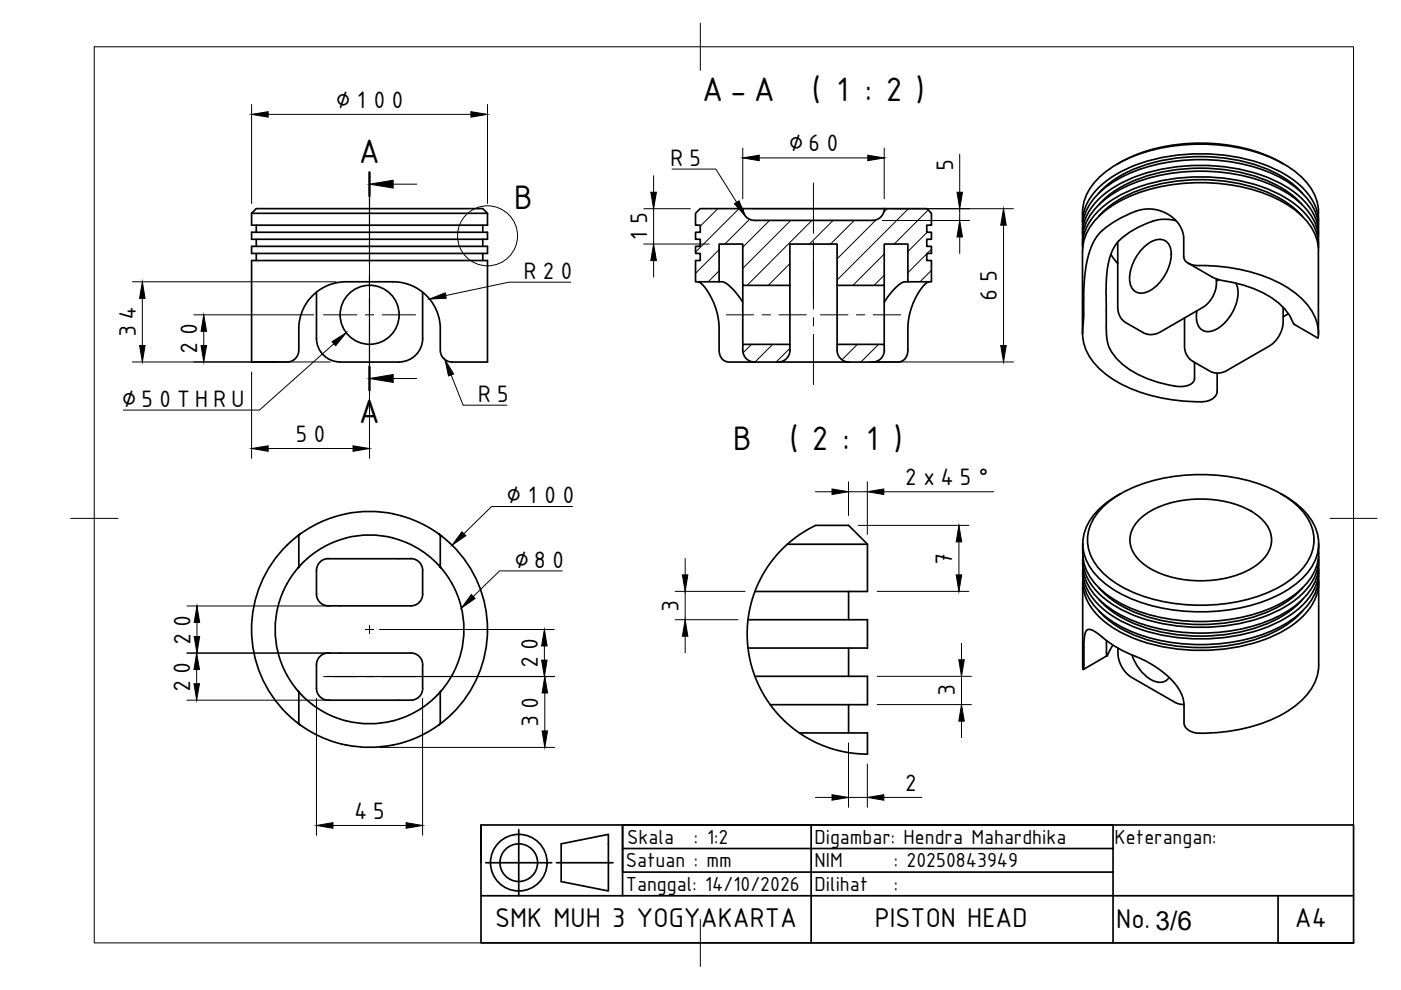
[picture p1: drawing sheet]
<svg xmlns="http://www.w3.org/2000/svg" width="297mm" height="210mm" viewBox="0 0 297 210" stroke-linecap="round" stroke-linejoin="round" font-family="sans-serif">
<!-- layer: Visible -->
<g fill="none" stroke="#000" stroke-width=".36">
<path d="M271.5 34.4l.7 .4M271.5 34.4a37.8 37.8 0 0 0-27.4-2.7 29 29 0 0 0-7.3 3.1M53.3 55.2h50.1v21.6h-7.6l-.8-.2-.7-.4-.7-.8-.2-.9-.1-5.2-.2-1.7-.5-1.8-1-1.7-1.7-1.9-1.7-1.2-2.2-.9-2.3-.4-11.1 .1-2.3 .4-1.8 .8-1.3 .9-1.4 1.3-.7 .9-1 1.8-.5 1.4-.2 1.6-.1 5.6-.5 1.4-.8 .6-1.1 .3h-7.6zM53.3 52.2h50.1v1.5h-50.1zM53.3 49.2h50.1v1.5h-50.1zM53.3 45.2h50.1M54.3 44.2h48.1l1 1v2.5h-50.1v-2.5zM54.3 47.7v1.5M54.3 50.7v1.5M54.3 53.7v1.5M102.4 47.7v1.5M102.4 50.7v1.5"/>
<path d="M102.4 53.7v1.5M148 59.7l.8 .5 1.2 1.5 1.3 2.4 .6 1.6 .5 3.1 .1 5.8 .4 1.3 .7 .6 .7 .2 5.7 .1M152.5 59.7l.8 .1 1.2 .7 1.6 1.6 1.4 2M157.5 44.2a2.51 2.51 0 0 0 2.5 2.5h25a2.51 2.51 0 0 0 2.5-2.5M157.5 44.2h-9l-1 1v2.5h1v1.5h-1v1.5h1v1.5h-1v1.5h1v1.5h-1v4.5h5v-8h5v8.8h10v-8.8h10v8.8h10v-8.8h5v8M157.5 44.2h30M187.5 44.2h9l1 1v2.5h-1v1.5h1v1.5h-1v1.5h1v1.5h-1v1.5h1v4.5h-5M192.5 59.7l-.9 .1-1.2 .7-1.6 1.6-1.3 2M197 59.7l-.8 .5-1.3 1.5-1.2 2.4-.6 1.6-.6 3.1v5.8l-.5 1.3-.6 .6-.8 .2-5.6 .1M229.5 52a10.9 10.9 0 0 1 4.6-9.6 31.9 31.9 0 0 1 18.2-6 36 36 0 0 1 21.4 5 11.5 11.5 0 0 1 5.8 10.6M229.5 49.5a10.9 10.9 0 0 1 4.6-9.5 31.9 31.9 0 0 1 18.2-6.1 36 36 0 0 1 21.4 5.1 11.5 11.5 0 0 1 5.8 10.5M229.5 47.1a11.2 11.2 0 0 1 4.6-10.4 31.9 31.9 0 0 1 18.2-6.1 36 36 0 0 1 21.4 5.1 11.7 11.7 0 0 1 5.8 11.4"/>
<path d="M229.6 52.6a10.4 10.4 0 0 1 3.9-8.5 30.9 30.9 0 0 1 17.7-6.5 36.8 36.8 0 0 1 22.1 4.8 12.4 12.4 0 0 1 6.2 9v1.2M229.6 50.1a10.4 10.4 0 0 1 3.9-8.4 30.9 30.9 0 0 1 17.7-6.5 36.8 36.8 0 0 1 22.1 4.7 12.4 12.4 0 0 1 6.2 9.1v1.1M229.6 47.7a10.4 10.4 0 0 1 3.9-8.5 30.9 30.9 0 0 1 17.7-6.5 36.8 36.8 0 0 1 22.1 4.8 12.4 12.4 0 0 1 6.2 9v1.2M232.9 45.9a23.6 23.6 0 0 1 12.8-6.8 38.3 38.3 0 0 1 25.1 2.6 18.3 18.3 0 0 1 5.3 4.2M232.9 43.5a23.6 23.6 0 0 1 12.8-6.9 38.3 38.3 0 0 1 25.1 2.7 18.3 18.3 0 0 1 5.3 4.2M232.9 41a23.6 23.6 0 0 1 12.8-6.8 38.3 38.3 0 0 1 25.1 2.7 18.3 18.3 0 0 1 5.3 4.1M233.7 48.9l-1 1-.9 1.4-.8 2-.6 2.4-.6 4.4v7l-.2 2.7a9.1 9.1 0 0 0 2.5 7.3 25.2 25.2 0 0 0 14.3 7.3l4.1 .6 4.3 .2M235.5 53.9l1.5 2M237 51.3v14l.1 .9 .3 .9 .8 1 4.5 2.6 1.4 .2 1.6-.3 9.8-5.7 1.2-1.3 .7-1.3 .4-1.4 .1-1.8M240.7 44.8l1.9-.4h2.1l2.4 .7 1.8 1.2 1.2 1.5 .7 1.6 .2 .9v4.2l.1 .5 .7 .8 1.5 .5a40.9 40.9 0 0 1 17.9 3.7 15.2 15.2 0 0 1 7.9 8l.4 1.9v1M240.7 44.8a23.7 23.7 0 0 0-7 4.1M242.5 52.4a4.3 4.3 0 0 1 4.3-1.5 3.3 3.3 0 0 1 1.5 3.9 9.5 9.5 0 0 1-5.2 7.1 2.46 2.46 0 0 1-3.5-2 9.3 9.3 0 0 1 2.9-7.5z"/>
<path d="M249.4 46.8l-1.6-.3h-1.8a17.7 17.7 0 0 0-9 4.8l-1 1.5-.7 1.8-.7 3.8-.1 11.5 .2 2.1 .4 1.4a8.6 8.6 0 0 0 2.8 3.8 22.6 22.6 0 0 0 11.1 4.6M251.9 55.8l5.2 3 1.5 .5 1.5 .3M258.5 59.3l-.6 .3M260.1 59.6a20.9 20.9 0 0 1 12.6 6.3l1.1 1.7M67.1 61.9v9.8M67.1 71.7a5 5 0 0 0 5 5l12.5 .1a5 5 0 0 0 5-5.1M89.6 61.9v9.8M157.5 60.5v12.5M160 76.8h20M165 76.8a2.48 2.48 0 0 0 2.5-2.5v-1.3h-10a3 3 0 0 0 1.4 3.5l1.1 .3M167.5 60.5v12.5M177.5 60.5v12.5"/>
<path d="M180 76.8h5M185 76.8a2.51 2.51 0 0 0 2.5-2.5v-1.3h-10a3 3 0 0 0 1.4 3.5l1.1 .3M187.5 60.5v12.5M229.5 70.8v-17.6a11.7 11.7 0 0 1 5.9-9.3 35.3 35.3 0 0 1 21.4-5.1 31.9 31.9 0 0 1 18.2 6 11.2 11.2 0 0 1 4.5 8.4v17.6M253.3 76.8v3.6l-.4 .7-.7 .5-1.1 .3-2.1-.1M258.1 79.1v4l-.2 .6-.6 .7-.8 .5-1.7 .3M262 60a6.8 6.8 0 0 1-.9 6.6 6.6 6.6 0 0 1-5.2 3.7 2.57 2.57 0 0 1-2.2-2.7l.1-1.7M272.1 65.2v3.2l-.3 1.3-.5 1.4-1.1 1.4-1.1 .9-9 5.2-1.6 .5h-1l-1-.4-3.8-2.2-.9-.9-.4-.9-.3-1v-6.3M273.2 66.5l-1.1 .7M273.7 67.6l.7 1.2 5 2.9 .1-.8M63.4 113.4l-2 1.7a25 25 0 0 0 1.3 37.8l.7 .6M73.3 109l-2 .5-2.8 1-2.4 1.2-2.7 1.7v6.8l-2.2 2.9a20 20 0 0 0 .2 21.1l2 2.5v6.8l1.9 1.3 2.4 1.3 2.3 .9 2.2 .7a24.5 24.5 0 0 0 11.1 .2"/>
<path d="M73.3 108.9a25 25 0 0 1 10 0M83.4 109l2 .5 2.8 1 2.4 1.2 2.7 1.7M166.9 115.4h17M229.6 118.6a10.9 10.9 0 0 0 4.5 9.5 31.9 31.9 0 0 0 18.2 6.1 36 36 0 0 0 21.4-5.1 11.6 11.6 0 0 0 5.9-10.5M229.6 115.3a11.2 11.2 0 0 0 4.5 10.4 31.9 31.9 0 0 0 18.2 6 36 36 0 0 0 21.4-5.1 11.8 11.8 0 0 0 5.9-11.3M229.6 117.9a10.4 10.4 0 0 0 3.9 8.5 30.9 30.9 0 0 0 17.8 6.5 36.8 36.8 0 0 0 22-4.8 12.4 12.4 0 0 0 6.3-9v-1.2M233.5 107.8a25.6 25.6 0 0 1 14.4-6.6 37.6 37.6 0 0 1 23.7 3.5 13.5 13.5 0 0 1 6.8 7.9 9.7 9.7 0 0 1-3.9 9.6 30.8 30.8 0 0 1-18.9 6.1 34.1 34.1 0 0 1-19.6-5 11.6 11.6 0 0 1-5.4-8.2 9.5 9.5 0 0 1 2.9-7.3zM236.9 105.1a14.1 14.1 0 0 0-7.1 8.2 10.1 10.1 0 0 0 4.1 10.1 32 32 0 0 0 19.7 6.3 35.5 35.5 0 0 0 20.3-5.2 12.1 12.1 0 0 0 5.7-8.6 10.3 10.3 0 0 0-4.3-8.7l-3-2.1M237.6 104.7l-.7 .4M241.8 109.9a20.2 20.2 0 0 1 15.1-4 18.1 18.1 0 0 1 10.5 4 5.8 5.8 0 0 1 0 9.1 20.2 20.2 0 0 1-15.1 4 18.1 18.1 0 0 1-10.5-4 5.8 5.8 0 0 1 0-9.1zM271.5 104.7l.8 .4M63.4 120.2l1.8-1.8 1.6-1.3 2.5-1.5 2.8-1.1a19.3 19.3 0 0 1 12.6 0l2.7 1.1 2.5 1.5 1.6 1.3 1.8 1.8v-6.8l2 1.7a25 25 0 0 1-1.3 37.8l-.7 .6"/>
<path d="M89.6 121v5M89.6 120.9a2.76 2.76 0 0 0-3.4-2.4h-15.7a2.75 2.75 0 0 0-3.4 2.4v5.1a2.79 2.79 0 0 0 3.4 2.5h15.7a3.3 3.3 0 0 0 3.2-1.5l.2-1.1M93.3 120.2l1.4 1.7 1.1 1.9M95.9 123.8a20 20 0 0 1 0 19.3M158.6 131.4h25.3v6h-25.3M160.1 125.4h23.8v-10l-4-4h-7l-2.2 1.2-2 1.4-2 1.6-1.9 1.9-2.7 3.6-1.2 2.3-1 2.4-1 3.8-.4 2.7-.1 2.7 .2 2.7 .6 3.1 .9 2.8 1.3 2.8 1.8 2.8 1.6 2.1 2.6 2.5 2.3 1.7 2.9 1.7 3.2 1.4 2.3 .6 2.8 .5 3 .2v-4.5h-14.4M179.9 125.4v6M179.9 137.4v6M229.6 121a10.9 10.9 0 0 0 4.5 9.6 31.9 31.9 0 0 0 18.2 6 36 36 0 0 0 21.4-5.1 11.6 11.6 0 0 0 5.9-10.5M229.6 123.5v17.5M229.6 122.8a10.4 10.4 0 0 0 3.9 8.5 30.9 30.9 0 0 0 17.8 6.5 36.8 36.8 0 0 0 22-4.8 12.4 12.4 0 0 0 6.3-9v-1.2M229.6 120.4a10.4 10.4 0 0 0 3.9 8.4 30.9 30.9 0 0 0 17.8 6.5 36.8 36.8 0 0 0 22-4.7 12.4 12.4 0 0 0 6.3-9.1v-1.1"/>
<path d="M233 129.5a23.6 23.6 0 0 0 12.8 6.8 38.3 38.3 0 0 0 25-2.7 18.3 18.3 0 0 0 5.4-4.1M233 127.1a23.6 23.6 0 0 0 12.8 6.8 38.3 38.3 0 0 0 25-2.7 18.3 18.3 0 0 0 5.4-4.1M233 124.6a23.6 23.6 0 0 0 12.8 6.8 38.3 38.3 0 0 0 25-2.6 18.3 18.3 0 0 0 5.4-4.2M234.6 135.8l.1 3.3 1.3-2.3M234.7 139l-5 2.9M237 137.4l.1 1.9 .4 1.5 .9 1.5 1.1 1 9.7 5.7 .9 .3 .9 .1M240 138.8a8.8 8.8 0 0 0 5.3 5.8 2.32 2.32 0 0 0 2.6-1M240.8 139.2l2.2 1 2.3 1.4 2.3 1.8 1.6 1.6 .9 1.4 .7 1.7 .2 1.3v4.1l.2 .4 1 1 1.6 .5a37.8 37.8 0 0 0 18.4-4.1 13.8 13.8 0 0 0 7.2-8.4l.2-1.9M240.8 139.2a28.2 28.2 0 0 1-7.9-4.8l-1.7-.9h-.6l-.4 .4-.4 1.7-.1 6.3-.1-.9M279.6 123.5v17.5M63.4 146.7l1.8 1.8 1.6 1.3 2.5 1.5 2.8 1.2a20.1 20.1 0 0 0 12.6-.1l2.7-1.1 2.5-1.5 1.6-1.3 1.8-1.8M67.1 145.9a2.79 2.79 0 0 0 3.4 2.6h15.7a3.3 3.3 0 0 0 3.2-1.4l.2-1.2"/>
<path d="M89.6 141v5M89.6 141a2.76 2.76 0 0 0-3.4-2.5h-15.7a3.6 3.6 0 0 0-2.9 .9l-.4 1-.1 .6v5M93.3 153.5l-2.7 1.8-2.4 1.2-2.8 1-2 .5M95.8 143.1l-1.1 1.9-1.4 1.7v6.8M160.1 143.4h23.8v6h-20.6M179.9 149.4v6"/>
<circle cx="78.4" cy="66.7" r="6.3"/>
</g>
<!-- layer: BORDER -->
<path d="M20 9.9h267v190h-267zM148.5 4.9v10M15 109.9h10M282 109.9h10M148.5 194.9v10" fill="none" stroke="#000" stroke-width=".21"/>
<!-- layer: TITLEBLOCK -->
<g fill="none" stroke="#000" stroke-width=".36">
<path d="M102 174.9h185v25h-185zM102 174.9v8M110 175.9v14M119 178.9l10-2v12l-10-2zM132 174.9v5h104M132 179.9v5h104M172 174.9h64v25M102 189.9h185M103 182.9h14M118 182.9h12M132 189.9v-15h40v25M271 189.9v10h16"/>
<circle cx="110" cy="182.9" r="6"/>
<circle cx="110" cy="182.9" r="4"/>
</g>
<!-- layer: Smart Centers -->
<g fill="none" stroke="#000" stroke-width=".21">
<path d="M172.5 38.8v10.7M78.3 40.8v9M78.3 51.6v1.8M78.3 55.2v25.1M172.5 51.2v14.3M68.6 66.8h7.1M77.4 66.8h1.8M81 66.8h7.1M154 66.8h5.8M161.6 66.8h1.8M165.1 66.8h5.9M172.5 67.3v1.8"/>
<path d="M172.5 70.9v10.6M174 66.8h5.8M181.6 66.8h1.8M185.1 66.8h5.9M77.4 133.5h1.8M78.3 132.6v1.8M68.6 143.5h7.1M77.4 143.5h1.8M81 143.5h7.1"/>
</g>
<!-- layer: Hatching -->
<g fill="none" stroke="#000" stroke-width=".21">
<path d="M152.2 44.3l-3.7 3.7M152.5 52.9l-5 5M152.5 57.4l-2.3 2.3M156.7 44.3l-9.2 9.1M158.9 46.5l-5.2 5.2M163.2 46.8l-5.7 5.6M167.5 55.9l-4.6 4.6M167.6 46.8l-10.1 10.1M172.1 46.8l-13.7 13.7M176.6 46.8l-5 4.9M181.1 46.8l-5 4.9M185.7 46.6l-8.2 8.3"/>
<path d="M187.5 53.9l-6.7 6.6M187.5 58.3l-2.2 2.2M188.1 44.3l-.7 .7M192.6 44.3l-15.1 15.1M196.5 53.8l-4 4M196.6 49.2l-4.1 4.2M196.8 44.5l-7.2 7.2M197.5 52.8l-.9 1M197.5 57.3l-2.4 2.4M159.3 73l-1.8 1.8M163.9 73l-3.8 3.7M167.5 60.4l-.1 .1"/>
<path d="M167.5 73.9l-2.9 2.8M181.8 73l-3.3 3.3M186.3 73l-3.8 3.7"/>
</g>
<!-- layer: Section Lines -->
<path d="M78.3 36.5v5M78.3 77.8v5" fill="none" stroke="#000" stroke-width=".51"/>
<path d="M78.3 41.5v14.6M78.3 58.5v2.3M78.3 63.2v14.6" fill="none" stroke="#000" stroke-width=".25"/>
<path d="M83.4 39h4.9M83.4 80.3h4.9" fill="none" stroke="#000" stroke-width=".21"/>
<path d="M78.3 39l5.1-.8v1.7zM78.3 80.3l5.1-.9v1.7z" fill="#000" stroke="#000" stroke-width=".21"/>
<!-- layer: Detail Boundary -->
<circle cx="103.4" cy="50" r="6.4" fill="none" stroke="#000" stroke-width=".21"/>
<!-- layer: FD_Dimensions -->
<g fill="none" stroke="#000" stroke-width=".21">
<path d="M53.3 22.2v21M56.9 24.2h42.9M103.4 22.2v21M138.6 37.2v3.6M157.5 31.4v10.8M161 33.5h23M187.5 31.4v10.8M203.5 32.7v8.1M28.1 59.7h43.1M136.5 44.3h9.9M136.5 51.7h13.9M138.6 44.3v7.4"/>
<path d="M138.6 55.3v3.5M159.6 44.3h55.3M187.1 46.8h18.5M203.5 44.3v2.5M203.5 50.2v3.6M212.8 47.7v25.6M28.1 76.7h41.9M30.2 63.3v10M41.1 66.8h25.4M43.2 70.2v3.1M53.3 78.9v18.3M78.3 68.8v28.4"/>
<path d="M184.3 76.7h30.6M56.9 95.1h17.9M145.3 118.4v3.5M172.9 104.3h3.5M179.9 102.2v7.1M179.9 104.3h4M182 111.4h23.4M183.9 102.2v11.1M187.4 104.3h23.3M203.3 114.9v7M39.6 138.5h30.4M39.7 128.5h30.3"/>
<path d="M41.8 132v3M80.5 133.5h37M115.4 137v3M143.2 125.4h14.8M143.2 131.4h13.3M145.3 125.4v6M145.3 134.9v3.5M186 125.4h19.4M203.9 136.4v3.5M39.6 148.5h30.4M41.7 142v3M67.1 148.1v29"/>
<path d="M69.2 143.4h48.4M70.7 143.5h46.8M80.5 158.5h37.1M89.6 148.1v29M115.5 146.9v8.1M179.9 157.5v13.7M186 149.4h20M186 143.4h20M203.9 143.4v6M203.9 152.9v3.5M70.6 175h15.5M172.9 169.1h3.5"/>
<path d="M179.9 169.1h4M183.9 162v9.2M187.4 169.1h8.1"/>
</g>
<g fill="#000" stroke="#000" stroke-width=".21">
<path d="M53.3 24.2l3.6-.5v1.1zM99.8 23.7l3.6 .5-3.6 .6zM157.5 33.5l3.5-.6v1.2zM184 32.9l3.5 .6-3.5 .6zM138 40.8h1.2l-.6 3.5zM138.6 51.7l.6 3.6h-1.2zM203.5 46.8l.6 3.4h-1.2zM202.9 40.8h1.2l-.6 3.5zM212.8 44.3l.5 3.4h-1.1zM30.2 59.7l.6 3.6h-1.2zM29.6 73.3h1.2l-.6 3.4zM42.6 73.3h1.2l-.6 3.4z"/>
<path d="M43.2 66.8l.6 3.4h-1.2zM212.2 73.3h1.1l-.5 3.4zM53.3 95.1l3.6-.6v1.2zM74.8 94.5l3.5 .6-3.5 .6zM176.4 103.7l3.5 .6-3.5 .6zM183.9 104.3l3.5-.6v1.2zM203.3 111.4l.6 3.5h-1.2zM41.8 128.5l.5 3.5h-1.1zM41.2 135h1.1l-.5 3.5zM114.8 140h1.2l-.6 3.5zM115.4 133.5l.6 3.5h-1.2zM144.7 121.9h1.1l-.5 3.5z"/>
<path d="M145.3 131.4l.5 3.5h-1.1zM202.7 121.9h1.2l-.6 3.5zM203.3 139.9h1.1l-.5 3.5zM41.7 138.5l.6 3.5h-1.2zM41.1 145h1.2l-.6 3.5zM115.5 143.4l.6 3.5h-1.2zM114.9 155h1.2l-.6 3.5zM203.9 149.4l.5 3.5h-1.1zM67.1 175l3.5-.6v1.2zM86.1 174.4l3.5 .6-3.5 .6zM176.4 168.5l3.5 .6-3.5 .6zM183.9 169.1l3.5-.6v1.2z"/>
</g>
<!-- layer: Leaders -->
<path d="M155.7 43.2l1-.6 1.4 3.3zM70.4 72.4l3-1.8-2.2 2.7zM91.1 63.4l3.3-1.3 .2 1.1zM94.3 76.3l1.9 3-1.1 .4zM97.9 112.7l.9 .9-3 2zM99.9 126.1l.8 .8-2.9 2z" fill="#000" stroke="#000" stroke-width=".21"/>
<path d="M142.5 35.8h9.3l4.4 7.1M121 59.8h-13.1l-13.4 2.9M70.8 72.9l-15.8 14h-28.9M95.7 79.5l2.5 6.4h9.3M121.4 107.4h-17.2l-5.9 5.8M119.2 121h-13.3l-5.6 5.5" fill="none" stroke="#000" stroke-width=".21"/>
<g font-size="7.8">
<text x="148.4" y="21.5">A-A</text>
<text x="170.3" y="21.5">(1:2)</text>
<text x="75.6" y="34.5">A</text>
<text x="108.2" y="44.3">B</text>
<text x="75.6" y="89.7">A</text>
<text x="154.6" y="95.4">B</text>
<text x="165.6" y="95.4">(2:1)</text>
</g>
<g font-size="6.2">
<text x="105" y="196.5">SMK MUH 3 YOGYAKARTA</text>
<text x="185.5" y="196.4">PISTON HEAD</text>
<text x="236.7" y="196.8">No. 3/6</text>
<text x="274.6" y="196.6">A4</text>
</g>
<g font-size="5.4">
<text x="70.8" y="22.9">∅100</text>
<text x="141.6" y="35.2">R5</text>
<text x="166.9" y="32.1">∅60</text>
<text x="202.1" y="36.9" transform="rotate(-90 202.1 36.9)">5</text>
<text x="137.2" y="52" transform="rotate(-90 137.2 52)">15</text>
<text x="110.5" y="59.1">R20</text>
<text x="211.4" y="64.4" transform="rotate(-90 211.4 64.4)">65</text>
<text x="28.8" y="72.2" transform="rotate(-90 28.8 72.2)">34</text>
<text x="41.8" y="75.6" transform="rotate(-90 41.8 75.6)">20</text>
<text x="25.4" y="86.2">∅50THRU</text>
<text x="100.8" y="85.2">R5</text>
<text x="62" y="93.7">50</text>
<text x="107" y="106.7">∅100</text>
<text x="191.2" y="102.9">2x45°</text>
<text x="108.7" y="120.3">∅80</text>
<text x="201.9" y="120.3" transform="rotate(-90 201.9 120.3)">7</text>
<text x="143.8" y="130.3" transform="rotate(-90 143.8 130.3)">3</text>
<text x="40.4" y="137.3" transform="rotate(-90 40.4 137.3)">20</text>
<text x="114" y="142.3" transform="rotate(-90 114 142.3)">20</text>
<text x="40.3" y="147.3" transform="rotate(-90 40.3 147.3)">20</text>
<text x="202.5" y="148.3" transform="rotate(-90 202.5 148.3)">3</text>
<text x="114.1" y="154.8" transform="rotate(-90 114.1 154.8)">30</text>
<text x="191.2" y="167.7">2</text>
<text x="74.6" y="173.6">45</text>
</g>
<g font-size="4.7">
<text x="133" y="178.9">Skala</text>
<text x="147.1" y="178.9">: 1:2</text>
<text x="172.7" y="178.9">Digambar: Hendra Mahardhika</text>
<text x="236.3" y="179">Keterangan:</text>
<text x="132.7" y="183.9">Satuan : mm</text>
<text x="172.7" y="183.9">NIM</text>
<text x="189.5" y="183.9">: 20250843949</text>
<text x="132.7" y="188.9">Tanggal: 14/10/2026</text>
<text x="172.7" y="188.9">Dilihat</text>
<text x="189.5" y="188.9">:</text>
</g>
</svg>
